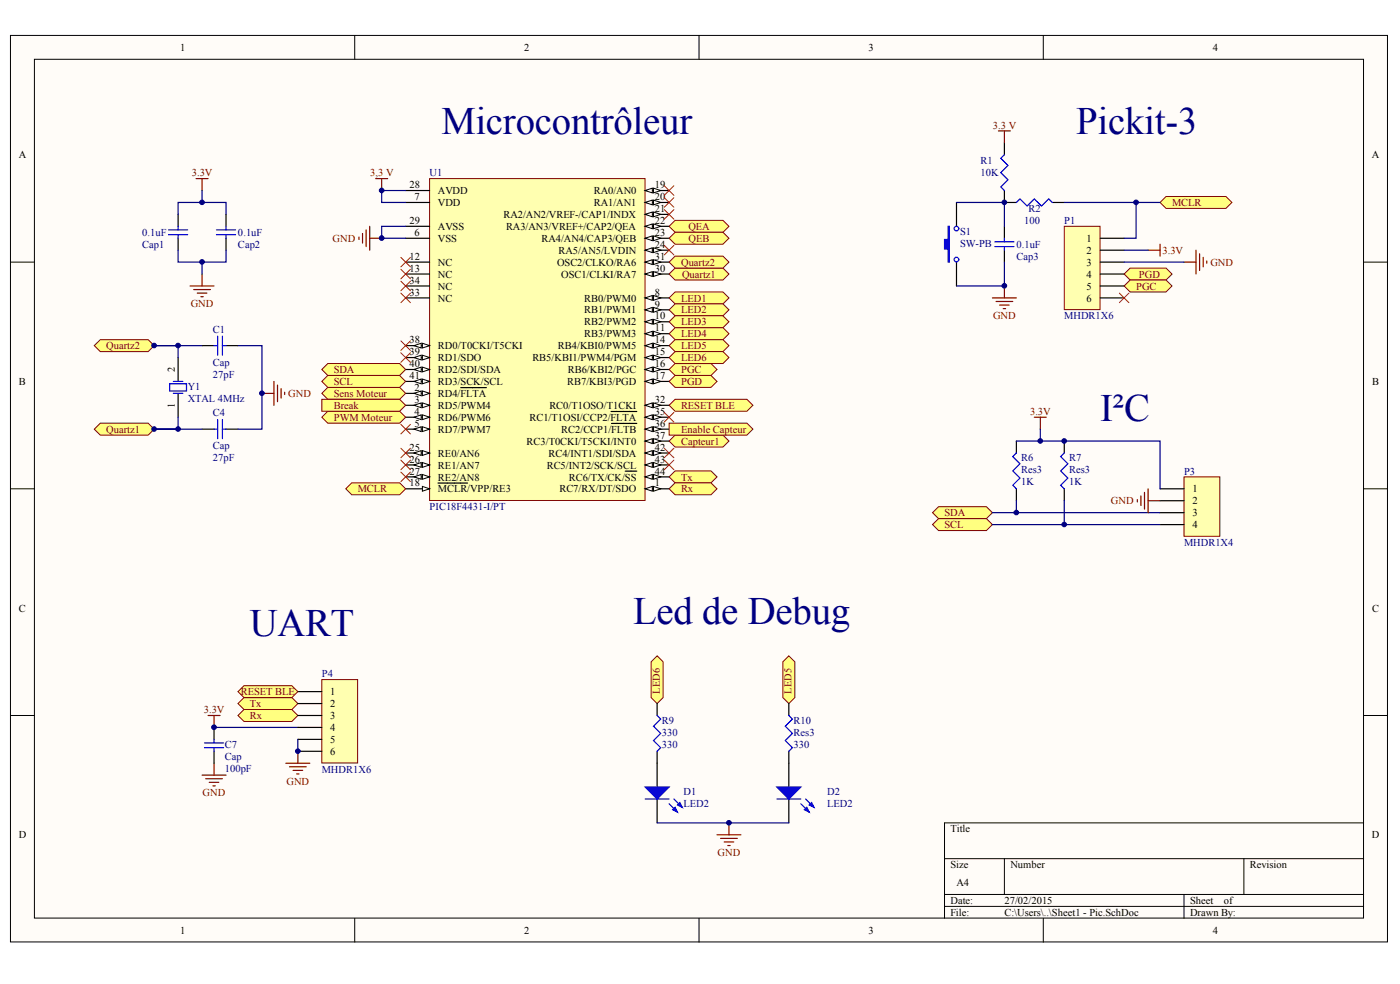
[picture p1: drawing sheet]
<svg xmlns="http://www.w3.org/2000/svg" width="288mm" height="202mm" viewBox="0 0 288 202" stroke-linecap="round" stroke-linejoin="round" font-family="sans-serif">
<g fill="#fffcf8" stroke="#000" stroke-width=".21">
<path d="M2.2 7.3h283.1v186.2h-283.1z"/>
<path d="M7.1 12.2h273.3v176.4h-273.3z"/>
</g>
<g fill="none" stroke="#000" stroke-width=".21">
<path d="M72.9 7.3v4.9M143.7 7.3v4.9M214.5 7.3v4.9M2.2 53.8h4.9M280.4 53.8h4.9M2.2 100.4h4.9M280.4 100.4h4.9M2.2 147h4.9M280.4 147h4.9M194.2 176.4h86.2M206.5 176.4v7.3M255.8 176.4v7.3"/>
<path d="M280.4 169h-86.2v19.6M72.9 188.6v5M143.7 188.6v5M194.2 183.7h86.2M194.2 186.2h86.2M214.5 188.6v5M243.5 183.7v4.9"/>
</g>
<path d="M88.3 36.7h44.3v66.1h-44.3z" fill="#ffffb0" stroke="#800000" stroke-width=".21"/>
<path d="M83.4 100.4h4.9" fill="none" stroke="#000" stroke-width=".25"/>
<path d="M86.9 99.9l1.4 .5-1.4 .5z" fill="#fffcf8" stroke="#000" stroke-width=".21"/>
<path d="M132.7 39.1h4.9M90.1 99.2h6" fill="none" stroke="#000" stroke-width=".25"/>
<g fill="#fffcf8" stroke="#000" stroke-width=".21">
<path d="M132.7 39.1l1.4-.4v.9z"/>
<path d="M134.4 38.7l1.5 .4-1.5 .5z"/>
</g>
<path d="M132.7 41.6h4.9" fill="none" stroke="#000" stroke-width=".25"/>
<g fill="#fffcf8" stroke="#000" stroke-width=".21">
<path d="M132.7 41.6l1.4-.5v1z"/>
<path d="M134.4 41.1l1.5 .5-1.5 .5z"/>
</g>
<path d="M132.7 44h4.9" fill="none" stroke="#000" stroke-width=".25"/>
<g fill="#fffcf8" stroke="#000" stroke-width=".21">
<path d="M132.7 44l1.4-.4v.9z"/>
<path d="M134.4 43.6l1.5 .4-1.5 .5z"/>
</g>
<path d="M132.7 46.5h4.9" fill="none" stroke="#000" stroke-width=".25"/>
<g fill="#fffcf8" stroke="#000" stroke-width=".21">
<path d="M132.7 46.5l1.4-.5v1z"/>
<path d="M134.4 46l1.5 .5-1.5 .5z"/>
</g>
<path d="M132.7 48.9h4.9" fill="none" stroke="#000" stroke-width=".25"/>
<g fill="#fffcf8" stroke="#000" stroke-width=".21">
<path d="M132.7 48.9l1.4-.4v.9z"/>
<path d="M134.4 48.5l1.5 .4-1.5 .5z"/>
</g>
<path d="M132.7 51.4h4.9" fill="none" stroke="#000" stroke-width=".25"/>
<g fill="#fffcf8" stroke="#000" stroke-width=".21">
<path d="M132.7 51.4l1.4-.5v1z"/>
<path d="M134.4 50.9l1.5 .5-1.5 .5z"/>
</g>
<path d="M83.4 93.1h4.9" fill="none" stroke="#000" stroke-width=".25"/>
<g fill="#fffcf8" stroke="#000" stroke-width=".21">
<path d="M86.9 92.6l1.4 .5-1.4 .5z"/>
<path d="M85.1 93.1l1.5-.5v1z"/>
</g>
<path d="M83.4 95.5h4.9" fill="none" stroke="#000" stroke-width=".25"/>
<g fill="#fffcf8" stroke="#000" stroke-width=".21">
<path d="M86.9 95l1.4 .5-1.4 .5z"/>
<path d="M85.1 95.5l1.5-.5v1z"/>
</g>
<path d="M83.4 98h4.9" fill="none" stroke="#000" stroke-width=".25"/>
<g fill="#fffcf8" stroke="#000" stroke-width=".21">
<path d="M86.9 97.5l1.4 .5-1.4 .5z"/>
<path d="M85.1 98l1.5-.5v1z"/>
</g>
<path d="M83.4 39.1h4.9M83.4 46.5h4.9M132.7 56.3h4.9" fill="none" stroke="#000" stroke-width=".25"/>
<g fill="#fffcf8" stroke="#000" stroke-width=".21">
<path d="M132.7 56.3l1.4-.5v1z"/>
<path d="M134.4 55.8l1.5 .5-1.5 .5z"/>
</g>
<path d="M132.7 53.8h4.9" fill="none" stroke="#000" stroke-width=".25"/>
<g fill="#fffcf8" stroke="#000" stroke-width=".21">
<path d="M132.7 53.8l1.4-.4v.9z"/>
<path d="M134.4 53.4l1.5 .4-1.5 .5z"/>
</g>
<path d="M132.7 83.3h4.9" fill="none" stroke="#000" stroke-width=".25"/>
<g fill="#fffcf8" stroke="#000" stroke-width=".21">
<path d="M132.7 83.3l1.4-.5v.9z"/>
<path d="M134.4 82.8l1.5 .5-1.5 .4z"/>
</g>
<path d="M132.7 85.7h4.9" fill="none" stroke="#000" stroke-width=".25"/>
<g fill="#fffcf8" stroke="#000" stroke-width=".21">
<path d="M132.7 85.7l1.4-.5v1z"/>
<path d="M134.4 85.2l1.5 .5-1.5 .5z"/>
</g>
<path d="M125.7 84.5h5.2M132.7 88.2h4.9" fill="none" stroke="#000" stroke-width=".25"/>
<g fill="#fffcf8" stroke="#000" stroke-width=".21">
<path d="M132.7 88.2l1.4-.5v1z"/>
<path d="M134.4 87.7l1.5 .5-1.5 .5z"/>
</g>
<path d="M125.7 87h5.2M132.7 90.6h4.9" fill="none" stroke="#000" stroke-width=".25"/>
<g fill="#fffcf8" stroke="#000" stroke-width=".21">
<path d="M132.7 90.6l1.4-.5v1z"/>
<path d="M134.4 90.1l1.5 .5-1.5 .5z"/>
</g>
<path d="M83.4 71h4.9" fill="none" stroke="#000" stroke-width=".25"/>
<g fill="#fffcf8" stroke="#000" stroke-width=".21">
<path d="M86.9 70.5l1.4 .5-1.4 .5z"/>
<path d="M85.1 71l1.5-.5v1z"/>
</g>
<path d="M83.4 73.5h4.9" fill="none" stroke="#000" stroke-width=".25"/>
<g fill="#fffcf8" stroke="#000" stroke-width=".21">
<path d="M86.9 73l1.4 .5-1.4 .4z"/>
<path d="M85.1 73.5l1.5-.5v.9z"/>
</g>
<path d="M83.4 75.9h4.9" fill="none" stroke="#000" stroke-width=".25"/>
<g fill="#fffcf8" stroke="#000" stroke-width=".21">
<path d="M86.9 75.4l1.4 .5-1.4 .5z"/>
<path d="M85.1 75.9l1.5-.5v1z"/>
</g>
<path d="M83.4 78.4h4.9" fill="none" stroke="#000" stroke-width=".25"/>
<g fill="#fffcf8" stroke="#000" stroke-width=".21">
<path d="M86.9 77.9l1.4 .5-1.4 .4z"/>
<path d="M85.1 78.4l1.5-.5v.9z"/>
</g>
<path d="M132.7 93.1h4.9" fill="none" stroke="#000" stroke-width=".25"/>
<g fill="#fffcf8" stroke="#000" stroke-width=".21">
<path d="M132.7 93.1l1.4-.5v1z"/>
<path d="M134.4 92.6l1.5 .5-1.5 .5z"/>
</g>
<path d="M132.7 95.5h4.9" fill="none" stroke="#000" stroke-width=".25"/>
<g fill="#fffcf8" stroke="#000" stroke-width=".21">
<path d="M132.7 95.5l1.4-.5v1z"/>
<path d="M134.4 95l1.5 .5-1.5 .5z"/>
</g>
<path d="M132.7 98h4.9" fill="none" stroke="#000" stroke-width=".25"/>
<g fill="#fffcf8" stroke="#000" stroke-width=".21">
<path d="M132.7 98l1.4-.5v1z"/>
<path d="M134.4 97.5l1.5 .5-1.5 .5z"/>
</g>
<path d="M128.6 96.8h2.3M132.7 100.4h4.9" fill="none" stroke="#000" stroke-width=".25"/>
<g fill="#fffcf8" stroke="#000" stroke-width=".21">
<path d="M132.7 100.4l1.4-.5v1z"/>
<path d="M134.4 99.9l1.5 .5-1.5 .5z"/>
</g>
<path d="M83.4 80.8h4.9" fill="none" stroke="#000" stroke-width=".25"/>
<g fill="#fffcf8" stroke="#000" stroke-width=".21">
<path d="M86.9 80.3l1.4 .5-1.4 .5z"/>
<path d="M85.1 80.8l1.5-.5v1z"/>
</g>
<path d="M94.7 79.6h5.3M83.4 83.3h4.9" fill="none" stroke="#000" stroke-width=".25"/>
<g fill="#fffcf8" stroke="#000" stroke-width=".21">
<path d="M86.9 82.8l1.4 .5-1.4 .4z"/>
<path d="M85.1 83.3l1.5-.5v.9z"/>
</g>
<path d="M83.4 85.7h4.9" fill="none" stroke="#000" stroke-width=".25"/>
<g fill="#fffcf8" stroke="#000" stroke-width=".21">
<path d="M86.9 85.2l1.4 .5-1.4 .5z"/>
<path d="M85.1 85.7l1.5-.5v1z"/>
</g>
<path d="M83.4 88.2h4.9" fill="none" stroke="#000" stroke-width=".25"/>
<g fill="#fffcf8" stroke="#000" stroke-width=".21">
<path d="M86.9 87.7l1.4 .5-1.4 .5z"/>
<path d="M85.1 88.2l1.5-.5v1z"/>
</g>
<path d="M83.4 48.9h4.9M83.4 41.6h4.9M132.7 61.2h4.9" fill="none" stroke="#000" stroke-width=".25"/>
<g fill="#fffcf8" stroke="#000" stroke-width=".21">
<path d="M132.7 61.2l1.4-.5v1z"/>
<path d="M134.4 60.7l1.5 .5-1.5 .5z"/>
</g>
<path d="M132.7 63.7h4.9" fill="none" stroke="#000" stroke-width=".25"/>
<g fill="#fffcf8" stroke="#000" stroke-width=".21">
<path d="M132.7 63.7l1.4-.5v.9z"/>
<path d="M134.4 63.2l1.5 .5-1.5 .4z"/>
</g>
<path d="M132.7 66.1h4.9" fill="none" stroke="#000" stroke-width=".25"/>
<g fill="#fffcf8" stroke="#000" stroke-width=".21">
<path d="M132.7 66.1l1.4-.5v1z"/>
<path d="M134.4 65.6l1.5 .5-1.5 .5z"/>
</g>
<path d="M132.7 68.6h4.9" fill="none" stroke="#000" stroke-width=".25"/>
<g fill="#fffcf8" stroke="#000" stroke-width=".21">
<path d="M132.7 68.6l1.4-.5v.9z"/>
<path d="M134.4 68.1l1.5 .5-1.5 .4z"/>
</g>
<path d="M132.7 71h4.9" fill="none" stroke="#000" stroke-width=".25"/>
<g fill="#fffcf8" stroke="#000" stroke-width=".21">
<path d="M132.7 71l1.4-.5v1z"/>
<path d="M134.4 70.5l1.5 .5-1.5 .5z"/>
</g>
<path d="M132.7 73.5h4.9" fill="none" stroke="#000" stroke-width=".25"/>
<g fill="#fffcf8" stroke="#000" stroke-width=".21">
<path d="M132.7 73.5l1.4-.5v.9z"/>
<path d="M134.4 73l1.5 .5-1.5 .4z"/>
</g>
<path d="M132.7 75.9h4.9" fill="none" stroke="#000" stroke-width=".25"/>
<g fill="#fffcf8" stroke="#000" stroke-width=".21">
<path d="M132.7 75.9l1.4-.5v1z"/>
<path d="M134.4 75.4l1.5 .5-1.5 .5z"/>
</g>
<path d="M132.7 78.4h4.9" fill="none" stroke="#000" stroke-width=".25"/>
<g fill="#fffcf8" stroke="#000" stroke-width=".21">
<path d="M132.7 78.4l1.4-.5v.9z"/>
<path d="M134.4 77.9l1.5 .5-1.5 .4z"/>
</g>
<path d="M83.4 53.8h4.9M83.4 56.3h4.9M83.4 58.7h4.9M83.4 61.2h4.9" fill="none" stroke="#000" stroke-width=".25"/>
<path d="M82.4 52.9l2 1.9M82.4 55.3l2 2M82.4 57.8l2 1.9M84.4 52.9l-2 1.9M84.4 55.3l-2 2M84.4 57.8l-2 1.9M82.4 60.2l2 2M84.4 60.2l-2 2" fill="none" stroke="#f00" stroke-width=".21"/>
<path d="M77.3 36.7h2.4M78.5 36.7v2.4M73.8 48.7v.5M74.5 48v1.9M75.3 47.2v3.5M76 46.5v4.9M76 48.9h2.5" fill="none" stroke="#800000" stroke-width=".25"/>
<path d="M83.4 39.1h-4.9v2.5h4.9M83.4 46.5h-4.9v2.4h4.9" fill="none" stroke="#000080" stroke-width=".25"/>
<path d="M71.1 100.4l1.2-1.2h9.9l1.2 1.2-1.2 1.2h-9.9z" fill-rule="evenodd" fill="#ffff80" stroke="#800000" stroke-width=".21"/>
<path d="M40.3 36.7h2.5M41.5 36.7v2.4M39.1 58.7h4.9M39.8 59.5h3.5M41.5 56.3v2.4M40.6 60.2h1.9M41.3 61h.5" fill="none" stroke="#800000" stroke-width=".25"/>
<path d="M36.6 44v2.5M36.6 48.9v2.5M46.5 44v2.5M46.5 48.9v2.5" fill="none" stroke="#000" stroke-width=".25"/>
<path d="M34.7 47.2h3.9M34.7 48.2h3.9M36.6 46.5v.7M36.6 48.2v.7M44.5 47.2h3.9M44.5 48.2h3.9M46.5 46.5v.7M46.5 48.2v.7" fill="none" stroke="#00f" stroke-width=".25"/>
<path d="M41.5 39.1v2.5h5v2.4M36.6 51.4v2.4h9.9v-2.4" fill="none" stroke="#000080" stroke-width=".25"/>
<g fill="#ffff80" stroke="#800000" stroke-width=".21">
<path d="M137.6 46.5l1.2-1.2h9.9l1.2 1.2-1.2 1.2h-9.9z" fill-rule="evenodd"/>
<path d="M137.6 48.9l1.2-1.2h9.9l1.2 1.2-1.2 1.3h-9.9z" fill-rule="evenodd"/>
<path d="M137.6 75.9l1.2-1.2h7.4l1.2 1.2-1.2 1.2h-7.4z" fill-rule="evenodd"/>
<path d="M137.6 78.4l1.2-1.3h7.4l1.2 1.3-1.2 1.2h-7.4z" fill-rule="evenodd"/>
<path d="M137.6 98l1.2-1.3h7.4l1.2 1.3-1.2 1.2h-7.4z" fill-rule="evenodd"/>
<path d="M137.6 100.4l1.2-1.2h7.4l1.2 1.2-1.2 1.2h-7.4z" fill-rule="evenodd"/>
</g>
<path d="M41.5 41.6h-4.9v2.4M41.5 53.8v2.5" fill="none" stroke="#000080" stroke-width=".25"/>
<g fill="#ffff80" stroke="#800000" stroke-width=".21">
<path d="M137.6 56.3l1.2-1.2h9.9l1.2 1.2-1.2 1.2h-9.9z" fill-rule="evenodd"/>
<path d="M66.2 85.7l1.2-1.2h14.8l1.2 1.2-1.2 1.2h-14.8z" fill-rule="evenodd"/>
<path d="M137.6 90.6l1.2-1.2h9.9l1.2 1.2-1.2 1.2h-9.9z" fill-rule="evenodd"/>
<path d="M137.6 61.2l1.2-1.2h9.9l1.2 1.2-1.2 1.2h-9.9z" fill-rule="evenodd"/>
<path d="M137.6 63.7l1.2-1.3h9.9l1.2 1.3-1.2 1.2h-9.9z" fill-rule="evenodd"/>
<path d="M137.6 66.1l1.2-1.2h9.9l1.2 1.2-1.2 1.2h-9.9z" fill-rule="evenodd"/>
<path d="M137.6 68.6l1.2-1.3h9.9l1.2 1.3-1.2 1.2h-9.9z" fill-rule="evenodd"/>
<path d="M137.6 71l1.2-1.2h9.9l1.2 1.2-1.2 1.2h-9.9z" fill-rule="evenodd"/>
<path d="M137.6 73.5l1.2-1.3h9.9l1.2 1.3-1.2 1.2h-9.9z" fill-rule="evenodd"/>
<path d="M66.2 80.8l1.2-1.2h14.8l1.2 1.2-1.2 1.2h-14.8z" fill-rule="evenodd"/>
<path d="M66.2 75.9l1.2-1.2h14.8l1.2 1.2-1.2 1.2h-14.8z" fill-rule="evenodd"/>
<path d="M66.2 78.4l1.2-1.3h14.8l1.2 1.3-1.2 1.2h-14.8z" fill-rule="evenodd"/>
<path d="M137.6 83.3l1.2-1.3h14.8l1.2 1.3-1.2 1.2h-14.8z" fill-rule="evenodd"/>
</g>
<g fill="none" stroke="#f00" stroke-width=".21">
<path d="M136.6 38.2l2 1.9M138.6 38.2l-2 1.9M82.4 72.5l2 1.9M82.4 70l2 2M84.4 72.5l-2 1.9M84.4 70l-2 2M82.4 97l2 1.9M82.4 94.5l2 2M82.4 87.2l2 1.9M84.4 97l-2 1.9M84.4 94.5l-2 2M84.4 87.2l-2 1.9"/>
<path d="M136.6 84.7l2 2M136.6 92.1l2 1.9M136.6 94.5l2 2M138.6 84.7l-2 2M138.6 92.1l-2 1.9M138.6 94.5l-2 2"/>
</g>
<path d="M238.5 41.6l1.3-1.2h12.3l1.2 1.2-1.2 1.2h-12.3z" fill-rule="evenodd" fill="#ffff80" stroke="#800000" stroke-width=".21"/>
<path d="M206.5 39.1v2.5h2.5M206.5 29.3v2.5M206.5 46.5v2.4M206.5 51.4v2.4M216.4 41.6h2.4" fill="none" stroke="#000" stroke-width=".25"/>
<path d="M206.5 31.8l-.7 .7 1.5 1.5-1.5 1.5 1.5 1.4-1.5 1.5 .7 .7M204.6 49.7h3.9M204.6 50.7h3.9M206.5 48.9v.8M206.5 50.7v.7M209 41.6l.7-.7 1.5 1.4 1.5-1.4 1.5 1.4 1.4-1.4 .8 .7" fill="none" stroke="#00f" stroke-width=".25"/>
<path d="M205.3 26.9h2.5M206.5 26.9v2.4M206.5 58.7v2.5M204.1 61.2h4.9M204.8 61.9h3.4M205.5 62.7h2M206.3 63.4h.5" fill="none" stroke="#800000" stroke-width=".25"/>
<path d="M218.8 46.5h7.4v17.1h-7.4z" fill="#ffffb0" stroke="#800000" stroke-width=".21"/>
<path d="M226.2 48.9h4.9M226.2 51.4h4.9M226.2 53.8h4.9M226.2 56.3h4.9M226.2 58.7h4.9M226.2 61.2h4.9" fill="none" stroke="#000" stroke-width=".25"/>
<g fill="#ffff80" stroke="#800000" stroke-width=".21">
<path d="M231.1 56.3l1.3-1.2h7.4l1.2 1.2-1.2 1.2h-7.4z" fill-rule="evenodd"/>
<path d="M231.1 58.7l1.3-1.2h7.4l1.2 1.2-1.2 1.3h-7.4z" fill-rule="evenodd"/>
</g>
<path d="M230.2 60.2l1.9 2M232.1 60.2l-1.9 2" fill="none" stroke="#f00" stroke-width=".21"/>
<path d="M236.1 51.4h2.4M238.5 50.2v2.4M243.5 53.8h2.4M245.9 51.4v4.9M246.7 52.1v3.5M247.4 52.9v1.9M248.1 53.6v.5" fill="none" stroke="#800000" stroke-width=".25"/>
<path d="M196.7 41.6v4.9M196.7 53.8v4.9" fill="none" stroke="#000" stroke-width=".25"/>
<path d="M194.9 46.5h.3v7.3h-.3v-2.6h-.7v-2h.7z" fill-rule="evenodd" fill="#00f" stroke="#00f" stroke-width=".25"/>
<g fill="none" stroke="#00f" stroke-width=".25">
<circle cx="196.7" cy="53.3" r=".48"/>
<circle cx="196.7" cy="47" r=".47"/>
</g>
<path d="M196.7 41.6h9.8v4.9M206.5 53.8v4.9h-9.8M218.8 41.6h14.8v7.3h-2.5M231.1 51.4h5M231.1 53.8h12.4M233.6 41.6h4.9" fill="none" stroke="#000080" stroke-width=".25"/>
<g fill="#ffff80" stroke="#800000" stroke-width=".21">
<path d="M48.9 144.5l1.3-1.2h9.8l1.2 1.2-1.2 1.3h-9.8z" fill-rule="evenodd"/>
<path d="M48.9 147l1.3-1.2h9.8l1.2 1.2-1.2 1.2h-9.8z" fill-rule="evenodd"/>
</g>
<path d="M41.5 159.2h5M42.3 160h3.4M42.8 147h2.4M44 147v2.4M44 156.8v2.4M43 160.7h2M43.8 161.4h.5" fill="none" stroke="#800000" stroke-width=".25"/>
<path d="M44 149.4h17.2" fill="none" stroke="#000080" stroke-width=".25"/>
<path d="M66.2 139.6h7.3v17.1h-7.3z" fill="#ffffb0" stroke="#800000" stroke-width=".21"/>
<path d="M61.2 142.1h5M61.2 144.5h5M61.2 147h5M61.2 149.4h5M61.2 151.9h5M61.2 154.3h5" fill="none" stroke="#000" stroke-width=".25"/>
<path d="M61.2 151.9v2.4" fill="none" stroke="#000080" stroke-width=".25"/>
<path d="M48.9 142.1l1.3-1.2h9.8l1.2 1.2-1.2 1.2h-9.8z" fill-rule="evenodd" fill="#ffff80" stroke="#800000" stroke-width=".21"/>
<path d="M243.5 98h7.3v12.2h-7.3z" fill="#ffffb0" stroke="#800000" stroke-width=".21"/>
<path d="M238.5 100.4h5M238.5 102.9h5M238.5 105.3h5M238.5 107.8h5" fill="none" stroke="#000" stroke-width=".25"/>
<g fill="#ffff80" stroke="#800000" stroke-width=".21">
<path d="M191.7 105.3l1.3-1.2h9.8l1.3 1.2-1.3 1.2h-9.8z" fill-rule="evenodd"/>
<path d="M191.7 107.8l1.3-1.3h9.8l1.3 1.3-1.3 1.2h-9.8z" fill-rule="evenodd"/>
</g>
<path d="M209 90.6v2.5M218.8 90.6v2.5M209 100.4v2.5M218.8 100.4v2.5" fill="none" stroke="#000" stroke-width=".25"/>
<path d="M209 93.1l-.8 .7 1.5 1.5-1.5 1.4 1.5 1.5-1.5 1.5 .8 .7M218.8 93.1l-.7 .7 1.5 1.5-1.5 1.4 1.5 1.5-1.5 1.5 .7 .7" fill="none" stroke="#00f" stroke-width=".25"/>
<path d="M213.9 88.2v2.4h-4.9M213.9 90.6h24.6v9.8M204.1 105.3h34.4M204.1 107.8h34.4M209 102.9v2.4M218.8 102.9v4.9" fill="none" stroke="#000080" stroke-width=".25"/>
<path d="M212.7 85.7h2.4M213.9 85.7v2.5M233.9 102.6v.5M234.6 101.9v1.9M235.3 101.2v3.4M236.1 100.4v4.9M236.1 102.9h2.4" fill="none" stroke="#800000" stroke-width=".25"/>
<path d="M136.6 40.6l2 2M136.6 43.1l2 1.9M136.6 50.4l2 2M138.6 40.6l-2 2M138.6 43.1l-2 1.9M138.6 50.4l-2 2" fill="none" stroke="#f00" stroke-width=".21"/>
<g fill="#ffff80" stroke="#800000" stroke-width=".21">
<path d="M161 136l1.2-1.3 1.2 1.3v7.3l-1.2 1.2-1.2-1.2z" fill-rule="evenodd"/>
<path d="M133.9 136l1.2-1.3 1.2 1.3v7.3l-1.2 1.2-1.2-1.2z" fill-rule="evenodd"/>
</g>
<path d="M44 149.4v2.5M44 154.3v2.5M135.1 144.5v2.5M135.1 154.3v7.4M162.2 144.5v2.5M162.2 154.3v7.4M135.1 164.1v4.9M162.2 164.1v4.9" fill="none" stroke="#000" stroke-width=".25"/>
<path d="M42 152.6h4M42 153.6h4M44 151.9v.7M44 153.6v.7M135.1 147l.8 .7-1.5 1.5 1.5 1.5-1.5 1.4 1.5 1.5-.8 .7M162.2 147l.7 .7-1.4 1.5 1.4 1.5-1.4 1.4 1.4 1.5-.7 .7M132.7 164.1h4.9M137.6 165.1l1.7 1.7M138.6 164.1l1.7 1.8M159.7 164.1h5M164.7 165.1l1.7 1.7M165.6 164.1l1.8 1.8" fill="none" stroke="#00f" stroke-width=".25"/>
<g fill="#00f" stroke="#00f" stroke-width=".25">
<path d="M159.7 161.7h5l-2.5 2.4z"/>
<path d="M165.4 166.3l.5-.4 .5 .9z"/>
<path d="M166.4 165.4l.5-.5 .5 1z"/>
<path d="M132.7 161.7h4.9l-2.5 2.4z"/>
<path d="M138.3 166.3l.5-.4 .5 .9z"/>
<path d="M139.3 165.4l.5-.5 .5 1z"/>
</g>
<path d="M58.8 156.8h4.9M59.5 157.5h3.5M60.3 158.3h1.9M61 159h.5M61.2 154.3v2.5M147.4 171.5h5M148.2 172.2h3.4M148.9 173h2M149.6 173.7h.5M149.9 169v2.5" fill="none" stroke="#800000" stroke-width=".25"/>
<path d="M135.1 169h27.1" fill="none" stroke="#000080" stroke-width=".25"/>
<path d="M137.6 86.9h16l1.2 1.3-1.2 1.2h-16z" fill-rule="evenodd" fill="#ffff80" stroke="#800000" stroke-width=".21"/>
<path d="M36.6 73.5v4.9M41.5 71h2.5M46.5 71h2.4M36.6 80.8v4.9M41.5 88.2h2.5M46.5 88.2h2.4" fill="none" stroke="#000" stroke-width=".25"/>
<path d="M34.9 78.8h3.4v1.5h-3.4zM35.6 78.4h2M44 71h.7M44.7 69v4M45.7 69v4M45.7 71h.8M35.6 80.8h2M44 88.2h.7M44.7 86.2v3.9M45.7 86.2v3.9M45.7 88.2h.8" fill="none" stroke="#00f" stroke-width=".25"/>
<path d="M56.3 78.4v4.9M57.1 79.1v3.4M57.8 79.8v2M53.9 80.8h2.4M58.5 80.6v.5" fill="none" stroke="#800000" stroke-width=".25"/>
<path d="M31.7 71h9.8M48.9 71h5v17.2h-5M36.6 85.7v2.5h-4.9h9.8" fill="none" stroke="#000080" stroke-width=".25"/>
<g fill="#ffff80" stroke="#800000" stroke-width=".21">
<path d="M19.4 71l1.2-1.2h9.9l1.2 1.2-1.2 1.2h-9.9z" fill-rule="evenodd"/>
<path d="M19.4 88.2l1.2-1.3h9.9l1.2 1.3-1.2 1.2h-9.9z" fill-rule="evenodd"/>
</g>
<path d="M31.7 71h4.9v2.5" fill="none" stroke="#000080" stroke-width=".25"/>
<g fill="#ffff80" stroke="#800000" stroke-width=".21">
<path d="M137.6 53.8l1.2-1.2h9.9l1.2 1.2-1.2 1.3h-9.9z" fill-rule="evenodd"/>
<path d="M66.2 82h16l1.2 1.3-1.2 1.2h-16z" fill-rule="evenodd"/>
</g>
<path d="M82.4 92.1l2 1.9M84.4 92.1l-2 1.9" fill="none" stroke="#f00" stroke-width=".21"/>
<g fill="#000080" stroke="#000080" stroke-width=".21">
<circle cx="31.7" cy="88.1" r=".47"/>
<circle cx="31.7" cy="71" r=".47"/>
<circle cx="36.6" cy="88.1" r=".47"/>
<circle cx="36.6" cy="71" r=".47"/>
<circle cx="41.5" cy="53.8" r=".48"/>
<circle cx="41.5" cy="41.6" r=".47"/>
<circle cx="44" cy="149.4" r=".48"/>
<circle cx="53.9" cy="80.8" r=".47"/>
<circle cx="61.2" cy="154.3" r=".47"/>
<circle cx="78.5" cy="48.9" r=".48"/>
<circle cx="78.5" cy="39.1" r=".47"/>
<circle cx="149.9" cy="169" r=".47"/>
<circle cx="206.5" cy="58.7" r=".48"/>
<circle cx="206.5" cy="41.6" r=".47"/>
<circle cx="209" cy="105.3" r=".47"/>
<circle cx="213.9" cy="90.6" r=".47"/>
<circle cx="218.8" cy="107.7" r=".47"/>
<circle cx="218.8" cy="90.6" r=".47"/>
<circle cx="233.6" cy="41.6" r=".47"/>
</g>
<g font-size="8" fill="#000080">
<text x="90.8" y="27.6">Microcontrôleur</text>
<text x="221.3" y="27.6">Pickit-3</text>
<text x="226.2" y="86.4">I²C</text>
<text x="51.4" y="130.6">UART</text>
<text x="130.2" y="128.1">Led de Debug</text>
</g>
<g font-size="2.2">
<text x="37" y="10.4">1</text>
<text x="107.8" y="10.4">2</text>
<text x="178.6" y="10.4">3</text>
<text x="249.4" y="10.4">4</text>
<text x="3.9" y="32.5">A</text>
<text x="282.1" y="32.5">A</text>
<text x="84.2" y="38.7">28</text>
<text x="85.3" y="41.1">7</text>
<text x="90.1" y="39.9">AVDD</text>
<text x="122.1" y="39.9">RA0/AN0</text>
<text x="134.6" y="38.7">19</text>
<text x="134.6" y="41.1">20</text>
<text x="84.2" y="46">29</text>
<text x="90.1" y="47.2">AVSS</text>
<text x="90.1" y="42.3">VDD</text>
<text x="103.5" y="44.8">RA2/AN2/VREF-/CAP1/INDX</text>
<text x="104.1" y="47.2">RA3/AN3/VREF+/CAP2/QEA</text>
<text x="122.1" y="42.3">RA1/AN1</text>
<text x="134.6" y="43.6">21</text>
<text x="134.6" y="46">22</text>
<text x="84.2" y="53.4">12</text>
<text x="85.3" y="48.5">6</text>
<text x="90.1" y="49.7">VSS</text>
<text x="111.4" y="49.7">RA4/AN4/CAP3/QEB</text>
<text x="114.9" y="52.1">RA5/AN5/LVDIN</text>
<text x="134.6" y="48.5">23</text>
<text x="134.6" y="50.9">24</text>
<text x="134.6" y="53.4">31</text>
<text x="223.4" y="49.7">1</text>
<text x="223.4" y="52.1">2</text>
<text x="84.2" y="55.8">13</text>
<text x="84.2" y="58.3">34</text>
<text x="90.1" y="54.6">NC</text>
<text x="90.1" y="57">NC</text>
<text x="90.1" y="59.5">NC</text>
<text x="114.6" y="54.6">OSC2/CLKO/RA6</text>
<text x="115.4" y="57">OSC1/CLKI/RA7</text>
<text x="134.6" y="55.8">30</text>
<text x="223.4" y="54.6">3</text>
<text x="223.4" y="57">4</text>
<text x="223.4" y="59.5">5</text>
<text x="84.2" y="60.7">33</text>
<text x="90.1" y="61.9">NC</text>
<text x="120.1" y="61.9">RB0/PWM0</text>
<text x="120.1" y="64.4">RB1/PWM1</text>
<text x="134.6" y="60.7">8</text>
<text x="134.6" y="63.2">9</text>
<text x="134.6" y="65.6">10</text>
<text x="223.4" y="61.9">6</text>
<text x="84.2" y="70.5">38</text>
<text x="90.1" y="71.7">RD0/T0CKI/T5CKI</text>
<text x="114.7" y="71.7">RB4/KBI0/PWM5</text>
<text x="120.1" y="66.8">RB2/PWM2</text>
<text x="120.1" y="69.3">RB3/PWM3</text>
<text x="134.6" y="68.1">11</text>
<text x="134.6" y="70.5">14</text>
<text x="84.2" y="73">39</text>
<text x="84.2" y="75.4">40</text>
<text x="84.2" y="77.9">41</text>
<text x="90.1" y="74.2">RD1/SDO</text>
<text x="90.1" y="76.7">RD2/SDI/SDA</text>
<text x="109.5" y="74.2">RB5/KBI1/PWM4/PGM</text>
<text x="116.7" y="76.7">RB6/KBI2/PGC</text>
<text x="134.6" y="73">15</text>
<text x="134.6" y="75.4">16</text>
<text x="134.6" y="77.9">17</text>
<text x="3.9" y="79.1">B</text>
<text x="85.3" y="80.3">2</text>
<text x="85.3" y="82.8">3</text>
<text x="90.1" y="79.1">RD3/SCK/SCL</text>
<text x="90.1" y="81.6">RD4/FLTA</text>
<text x="116.6" y="79.1">RB7/KBI3/PGD</text>
<text x="134.6" y="82.8">32</text>
<text x="282.1" y="79.1">B</text>
<text x="85.3" y="85.2">4</text>
<text x="85.3" y="87.7">5</text>
<text x="90.1" y="84">RD5/PWM4</text>
<text x="90.1" y="86.5">RD6/PWM6</text>
<text x="90.1" y="88.9">RD7/PWM7</text>
<text x="108.9" y="86.5">RC1/T1OSI/CCP2/FLTA</text>
<text x="113" y="84">RC0/T1OSO/T1CKI</text>
<text x="115.4" y="88.9">RC2/CCP1/FLTB</text>
<text x="134.6" y="85.2">35</text>
<text x="134.6" y="87.7">36</text>
<text x="84.2" y="92.6">25</text>
<text x="84.2" y="95">26</text>
<text x="90.1" y="93.8">RE0/AN6</text>
<text x="108.3" y="91.4">RC3/T0CKI/T5CKI/INT0</text>
<text x="112.8" y="93.8">RC4/INT1/SDI/SDA</text>
<text x="134.6" y="90.1">37</text>
<text x="134.6" y="92.6">42</text>
<text x="134.6" y="95">43</text>
<text x="84.2" y="99.9">18</text>
<text x="84.2" y="97.5">27</text>
<text x="90.1" y="101.2">MCLR/VPP/RE3</text>
<text x="90.1" y="96.3">RE1/AN7</text>
<text x="90.1" y="98.7">RE2/AN8</text>
<text x="112.4" y="96.3">RC5/INT2/SCK/SCL</text>
<text x="115" y="101.2">RC7/RX/DT/SDO</text>
<text x="117" y="98.7">RC6/TX/CK/SS</text>
<text x="134.6" y="97.5">44</text>
<text x="134.6" y="99.9">1</text>
<text x="245.2" y="101.2">1</text>
<text x="245.2" y="103.6">2</text>
<text x="245.2" y="106.1">3</text>
<text x="245.2" y="108.5">4</text>
<text x="3.9" y="125.6">C</text>
<text x="282.1" y="125.6">C</text>
<text x="67.9" y="142.8">1</text>
<text x="67.9" y="145.3">2</text>
<text x="67.9" y="147.7">3</text>
<text x="67.9" y="150.2">4</text>
<text x="67.9" y="152.6">5</text>
<text x="67.9" y="155.1">6</text>
<text x="3.9" y="172.2">D</text>
<text x="195.4" y="171">Title</text>
<text x="282.1" y="172.2">D</text>
<text x="195.4" y="178.3">Size</text>
<text x="207.8" y="178.3">Number</text>
<text x="257" y="178.3">Revision</text>
<text x="195.4" y="185.7">Date:</text>
<text x="196.7" y="182">A4</text>
<text x="206.5" y="185.7">27/02/2015</text>
<text x="244.7" y="185.7">Sheet</text>
<text x="251.7" y="185.7">of</text>
<text x="37" y="191.8">1</text>
<text x="107.8" y="191.8">2</text>
<text x="178.6" y="191.8">3</text>
<text x="195.4" y="188.1">File:</text>
<text x="206.5" y="188.1">C:\Users\..\Sheet1 - Pic.SchDoc</text>
<text x="244.7" y="188.1">Drawn By:</text>
<text x="249.4" y="191.8">4</text>
</g>
<g font-size="2.2" fill="#800000">
<text x="204.1" y="26.4">3.3 V</text>
<text x="39.4" y="36.2">3.3V</text>
<text x="76.1" y="36.2">3,3 V</text>
<text x="141.5" y="47.2">QEA</text>
<text x="241" y="42.3">MCLR</text>
<text x="68.4" y="49.7">GND</text>
<text x="141.6" y="49.7">QEB</text>
<text x="239" y="52.1">3.3V</text>
<text x="140" y="54.6">Quartz2</text>
<text x="140.2" y="57">Quartz1</text>
<text x="233.6" y="59.5">PGC</text>
<text x="234.2" y="57">PGD</text>
<text x="248.9" y="54.6">GND</text>
<text x="39.2" y="63.1">GND</text>
<text x="140" y="61.9">LED1</text>
<text x="140" y="64.4">LED2</text>
<text x="204.2" y="65.6">GND</text>
<text x="21.8" y="71.7">Quartz2</text>
<text x="140" y="66.8">LED3</text>
<text x="140" y="69.3">LED4</text>
<text x="140" y="71.7">LED5</text>
<text x="68.6" y="76.7">SDA</text>
<text x="140" y="76.7">PGC</text>
<text x="140" y="74.2">LED6</text>
<text x="59.3" y="81.6">GND</text>
<text x="68.6" y="81.6">Sens Moteur</text>
<text x="68.6" y="79.1">SCL</text>
<text x="140" y="79.1">PGD</text>
<text x="21.8" y="88.9">Quartz1</text>
<text x="68.6" y="86.5">PWM Moteur</text>
<text x="68.6" y="84">Break</text>
<text x="140" y="84">RESET BLE</text>
<text x="140" y="88.9">Enable Capteur</text>
<text x="211.8" y="85.2">3.3V</text>
<text x="140" y="91.4">Capteur1</text>
<text x="73.6" y="101.2">MCLR</text>
<text x="140" y="98.7">Tx</text>
<text x="140" y="101.2">Rx</text>
<text x="194.2" y="106.1">SDA</text>
<text x="228.4" y="103.6">GND</text>
<text x="194.2" y="108.5">SCL</text>
<text x="49.5" y="142.8">RESET BLE</text>
<text x="41.9" y="146.5">3.3V</text>
<text x="51.4" y="145.3">Tx</text>
<text x="51.4" y="147.7">Rx</text>
<text x="58.9" y="161.2">GND</text>
<text x="41.7" y="163.6">GND</text>
<text x="147.6" y="175.9">GND</text>
</g>
<g font-size="2.2" fill="#000080">
<text x="201.6" y="33.8">R1</text>
<text x="88.3" y="36.2">U1</text>
<text x="201.6" y="36.2">10K</text>
<text x="210.6" y="46">100</text>
<text x="211.4" y="43.6">R2</text>
<text x="218.8" y="46">P1</text>
<text x="29.2" y="50.9">Cap1</text>
<text x="29.2" y="48.5">0.1uF</text>
<text x="48.9" y="50.9">Cap2</text>
<text x="48.9" y="48.5">0.1uF</text>
<text x="197.4" y="48.2">S1</text>
<text x="197.4" y="50.7">SW-PB</text>
<text x="209" y="53.4">Cap3</text>
<text x="209" y="50.9">0.1uF</text>
<text x="218.8" y="65.6">MHDR1X6</text>
<text x="43.8" y="68.3">C1</text>
<text x="43.8" y="77.6">27pF</text>
<text x="43.8" y="75.2">Cap</text>
<text x="38.6" y="80.1">Y1</text>
<text x="38.6" y="82.5">XTAL 4MHz</text>
<text x="43.8" y="85.5">C4</text>
<text x="43.8" y="94.8">27pF</text>
<text x="43.8" y="92.3">Cap</text>
<text x="210" y="94.8">R6</text>
<text x="219.8" y="94.8">R7</text>
<text x="210" y="99.7">1K</text>
<text x="210" y="97.2">Res3</text>
<text x="219.8" y="99.7">1K</text>
<text x="219.8" y="97.2">Res3</text>
<text x="243.5" y="97.5">P3</text>
<text x="88.3" y="104.8">PIC18F4431-I/PT</text>
<text x="243.5" y="112.2">MHDR1X4</text>
<text x="66.2" y="139.2">P4</text>
<text x="136.1" y="148.7">R9</text>
<text x="163.2" y="148.7">R10</text>
<text x="46.2" y="153.6">C7</text>
<text x="136.1" y="153.6">330</text>
<text x="136.1" y="151.2">330</text>
<text x="163.2" y="153.6">330</text>
<text x="163.2" y="151.2">Res3</text>
<text x="46.2" y="158.5">100pF</text>
<text x="46.2" y="156.1">Cap</text>
<text x="66.2" y="158.8">MHDR1X6</text>
<text x="140.5" y="163.4">D1</text>
<text x="140.5" y="165.9">LED2</text>
<text x="170.1" y="163.4">D2</text>
<text x="170.1" y="165.9">LED2</text>
</g>
<g font-size="2.1">
<text x="35.9" y="76.4" transform="rotate(-90 35.9 76.4)">2</text>
<text x="35.9" y="83.9" transform="rotate(-90 35.9 83.9)">1</text>
</g>
<g font-size="2.1" fill="#800000">
<text x="135.7" y="142.6" transform="rotate(-90 135.7 142.6)">LED6</text>
<text x="162.7" y="142.6" transform="rotate(-90 162.7 142.6)">LED5</text>
</g>
</svg>
